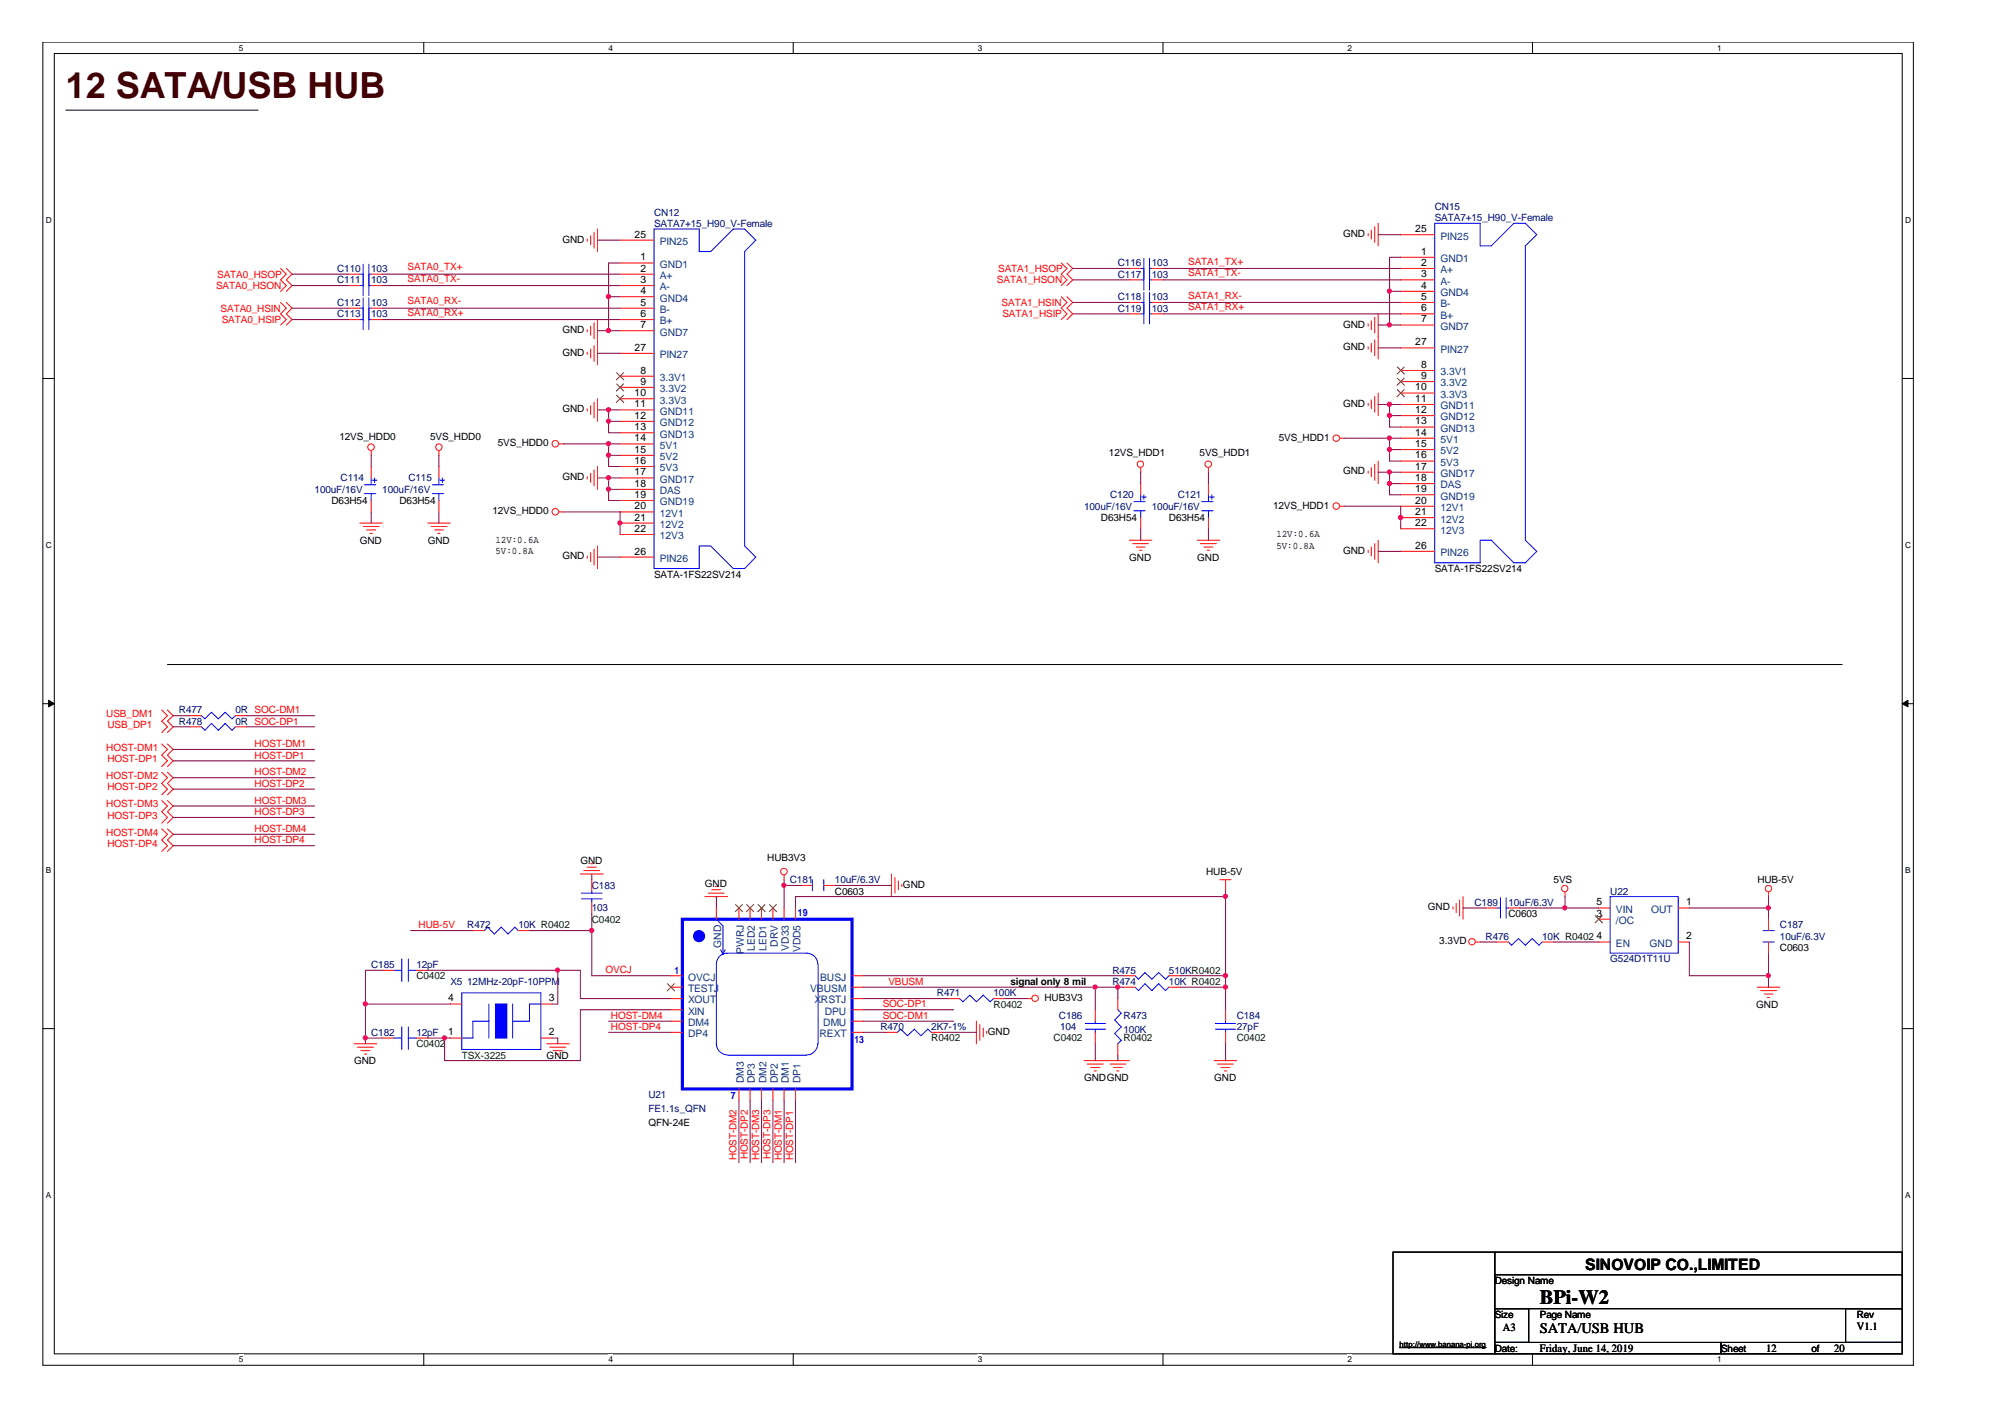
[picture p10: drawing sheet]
<svg xmlns="http://www.w3.org/2000/svg" width="297mm" height="210mm" viewBox="0 0 297 210" stroke-linecap="round" stroke-linejoin="round" font-family="sans-serif">
<path d="M6.3 6.2h277.2v196h-277.2zM8 7.9h273.8v192.6h-273.8z" fill="none" stroke="#000" stroke-width=".15"/>
<g fill="#fff">
<path d="M35.4 6.4h.6v1.4h-.6z"/>
<path d="M35.4 200.7h.6v1.4h-.6z"/>
</g>
<path d="M62.8 6.2v1.7M62.8 200.5v1.7" fill="none" stroke="#000" stroke-width=".15"/>
<g fill="#fff">
<path d="M90.1 6.4h.7v1.4h-.7z"/>
<path d="M90.1 200.7h.7v1.4h-.7z"/>
</g>
<path d="M117.5 6.2v1.7M117.5 200.5v1.7" fill="none" stroke="#000" stroke-width=".15"/>
<g fill="#fff">
<path d="M144.9 6.4h.6v1.4h-.6z"/>
<path d="M144.9 200.7h.6v1.4h-.6z"/>
</g>
<path d="M172.3 6.2v1.7M172.3 200.5v1.7" fill="none" stroke="#000" stroke-width=".15"/>
<g fill="#fff">
<path d="M199.6 6.4h.7v1.4h-.7z"/>
<path d="M199.6 200.7h.7v1.4h-.7z"/>
</g>
<path d="M227 6.2v1.7M227 200.5v1.7" fill="none" stroke="#000" stroke-width=".15"/>
<g fill="#fff">
<path d="M254.4 6.4h.6v1.4h-.6z"/>
<path d="M254.4 200.7h.6v1.4h-.6z"/>
<path d="M6.8 31.9h.8v1.4h-.8z"/>
<path d="M282.2 31.9h.9v1.4h-.9z"/>
<path d="M6.8 80.1h.8v1.4h-.8z"/>
<path d="M282.2 80.1h.9v1.4h-.9z"/>
</g>
<path d="M6.3 56.1h1.7M281.8 56.1h1.7" fill="none" stroke="#000" stroke-width=".15"/>
<g fill="#fff">
<path d="M6.8 128.2h.7v1.4h-.7z"/>
<path d="M282.2 128.2h.8v1.4h-.8z"/>
</g>
<path d="M6.3 104.2h1.7M281.8 104.2h1.7" fill="none" stroke="#000" stroke-width=".15"/>
<g fill="#000" stroke="#000" stroke-width=".15">
<path d="M7.2 103.7l.8 .5-.8 .5z" fill-rule="evenodd"/>
<path d="M281.8 104.2l.9-.5v1z" fill-rule="evenodd"/>
</g>
<g fill="#fff">
<path d="M6.8 176.4h.7v1.4h-.7z"/>
<path d="M282.2 176.4h.8v1.4h-.8z"/>
</g>
<path d="M9.7 16.3h28.5M24.8 98.4h248.1M6.3 152.4h1.7M281.8 152.4h1.7M206.4 185.5h15v15h-15zM221.4 185.5h60.4v3.3h-60.4zM221.4 188.8h60.4v5.1h-60.4zM221.4 193.9h5.1v5h-5.1zM221.4 198.9h33.6v1.6h-33.6zM255 198.9h26.8v1.6h-26.8zM273.4 193.9h8.4v5h-8.4z" fill="none" stroke="#000" stroke-width=".15"/>
<g fill="none" stroke="#f00" stroke-width=".15">
<path d="M41.6 39.8l.8 .8-.8 .9 .8 .8-.8 .9M42.4 39.8l.9 .8-.9 .9 .9 .8-.9 .9M87 35.4v.3M87.5 34.9v1.4M88 34.4v2.4M88.5 33.9v3.4M91.9 39h5M91.9 35.6h5M157.2 39l.9 .8-.9 .8 .9 .9-.9 .8M158.1 39l.8 .8-.8 .8 .8 .9-.8 .8M167.3 39.8h1.7M170.6 39.8h1.7"/>
<path d="M202.7 34.6v.3M203.2 34.1v1.3M203.7 33.6v2.3M204.2 33.1v3.3M207.5 39.8h5.1M207.5 38.1h5.1M207.5 34.8h5.1M41.6 44.8l.8 .8-.8 .9 .8 .8-.8 .8M42.4 44.8l.9 .8-.9 .9 .9 .8-.9 .8M51.6 47.3h1.7M51.6 45.6h1.7M51.6 40.6h1.7"/>
<path d="M51.6 42.3h1.7M55 47.3h1.6M55 45.6h1.6M55 40.6h1.6M55 42.3h1.6M87 48.8v.4M87 52.2v.3M87.5 48.3v1.4M87.5 51.7v1.3M88 47.8v2.4M88 51.2v2.3M88 59.6v2.3"/>
<path d="M88.5 47.3v6.7M88.5 59.1v3.3M91.9 47.3h5M91.9 45.6h5M91.9 40.6h5M91.9 42.3h5M91.9 44h5M91.9 49h5M91.9 55.7h5M91.9 57.4h5M91.9 59.1h5M91.9 52.3h5"/>
<path d="M157.2 44l.9 .8-.9 .8 .9 .9-.9 .8M158.1 44l.8 .8-.8 .8 .8 .9-.8 .8M167.3 44.8h1.7M167.3 46.5h1.7M167.3 41.5h1.7M170.6 44.8h1.7M170.6 46.5h1.7M170.6 41.5h1.7M202.7 48v.3M202.7 51.4v.3M202.7 59.7v.4M203.2 47.5v1.3"/>
<path d="M203.2 50.9v1.3M203.2 59.2v1.4M203.7 47v2.3M203.7 50.3v2.4M203.7 58.7v2.4M204.2 46.5v6.7M204.2 58.2v3.4M207.5 44.8h5.1M207.5 46.5h5.1M207.5 41.5h5.1M207.5 43.2h5.1M207.5 48.1h5.1"/>
<path d="M207.5 54.9h5.1M207.5 56.5h5.1M207.5 58.2h5.1M207.5 59.9h5.1M207.5 51.5h5.1M53.3 77.5h3.3M53.8 78h2.4M54.3 78.5h1.4M54.8 79h.4M55 66.8v.7M55 69.1v1.7M55 74.1v1.7"/>
<path d="M63.4 77.5h3.3M63.9 78h2.3M64.4 78.5h1.3M64.9 79h.3M65 66.8v.7M65 69.1v1.7M65 74.1v1.7M82.8 65.8h.7M82.8 75.8h.7M87 60.6v.3M87 70.6v.4M87.5 60.1v1.3"/>
<path d="M87.5 70.1v1.4M88 69.6v2.4M88.5 69.1v3.4M91.9 65.8h5M91.9 75.8h5M91.9 77.5h5M91.9 60.7h5M91.9 62.4h5M91.9 64.1h5M91.9 67.5h5M91.9 69.1h5M91.9 70.8h5"/>
<path d="M91.9 72.5h5M91.9 74.1h5M91.9 79.2h5M169 69.3v.6M169 71.6v1.7M169 76.7v1.6M179 69.3v.6M179 71.6v1.7M179 76.7v1.6M198.5 64.9h.6M198.5 75h.6M202.7 69.8v.3"/>
<path d="M203.2 69.3v1.3M203.7 68.8v2.3M204.2 68.3v3.3M207.5 64.9h5.1M207.5 75h5.1M207.5 61.6h5.1M207.5 63.3h5.1M207.5 66.6h5.1M207.5 68.3h5.1M207.5 69.9h5.1M207.5 71.6h5.1M207.5 73.3h5.1"/>
<path d="M207.5 76.7h5.1M207.5 78.3h5.1M87 82.4v.3M87.5 81.8v1.4M88 81.3v2.4M88.5 80.9v3.3M91.9 82.5h5M167.3 80h3.3M167.8 80.5h2.3M168.3 81h1.3M168.8 81.5h.4M177.4 80h3.3"/>
<path d="M177.8 80.5h2.4M178.4 81h1.3M178.9 81.5h.3M202.7 81.5v.3M203.2 81v1.4M203.7 80.5v2.4M204.2 80v3.4M207.5 81.7h5.1M24 105.2l.8 .8-.8 .8 .8 .9-.8 .8M24 110.2l.8 .8-.8 .9 .8 .8-.8 .9M24 114.4l.8 .8-.8 .8 .8 .9-.8 .8M24 118.6l.8 .8-.8 .8 .8 .9-.8 .8"/>
<path d="M24.8 105.2l.9 .8-.9 .8 .9 .9-.9 .8M24.8 110.2l.9 .8-.9 .9 .9 .8-.9 .9M24.8 114.4l.9 .8-.9 .8 .9 .9-.9 .8M24.8 118.6l.9 .8-.9 .8 .9 .9-.9 .8M28.2 106h1.6M28.2 107.7h1.6M34.9 106h1.6M34.9 107.7h1.6M24 122.8l.8 .8-.8 .8 .8 .9-.8 .8M24.8 122.8l.9 .8-.9 .8 .9 .9-.9 .8M70.1 137.9h1.7M76.8 137.9h1.6"/>
<path d="M86 129.5h3.4M86.5 129h2.4M87 128.5h1.3M87.5 127.9h.3M87.7 130.3v1.7M87.7 133.7v1.7M104.4 132.8h3.4M104.9 132.3h2.4M105.5 131.8h1.3M106 131.3h.3M106.1 134.5v1.7M109.5 134.5v1.7"/>
<path d="M111.1 134.5v1.7M112.8 134.5v1.7M114.5 134.5v1.7M116.2 129.6v.7M116.2 134.5v1.7M117.9 134.5v1.7M118.7 131.2h1.7M122 131.2h1.7M132.1 129.5v3.3M132.6 130v2.3M133.1 130.5v1.3M133.6 131v.3"/>
<path d="M180.7 130.3h1.7M181.6 130.3v1.7M215.3 134.3v.4M215.7 133.8v1.4M216.2 133.3v2.4M216.7 132.8v3.4M218.6 139.5h.7M220.1 134.5h1.7M221.8 139.5h1.7M223.5 134.5h1.6M228.5 139.5h1.7M231.9 132.1v.7"/>
<path d="M236.9 139.5h1.6M236.9 134.5h1.6M236.9 136.2h1.6M248.6 139.5h1.7M248.6 134.5h1.7M262 132.1v.7M262 136.2v1.7M262 139.5v1.7M52.5 154.6h3.3M53 155.1h2.3M53.5 155.6h1.3M54 156.1h.3"/>
<path d="M56.6 153.8h1.7M56.6 143.7h1.7M61.7 153.8h1.7M61.7 143.7h1.7M66.7 153.8h1.7M66.7 148.7h1.7M80.1 153.8h1.7M80.1 148.7h1.7M81 154.6h3.3M81.4 155.1h2.4M82 155.6h1.3M82.5 156.1h.3"/>
<path d="M99.4 147.9h1.7M99.4 146.2h1.7M99.4 149.6h1.7M99.4 151.3h1.7M99.4 152.9h1.7M99.4 144.5h1.7M126.2 147.9h1.7M126.2 146.2h1.7M126.2 149.6h1.7M126.2 151.3h1.7M126.2 152.9h1.7M126.2 144.5h1.7"/>
<path d="M131.3 152.9h1.6M138 152.9h1.7M140.5 147.9h1.7M144.7 151.3v3.3M145.2 151.8v2.3M145.7 152.3v1.3M146.2 152.8v.3M147.2 147.9h1.6M152.2 147.9h.7M160.6 157.1h6.7M161.1 157.6h2.3M161.6 158.1h1.3"/>
<path d="M162.1 158.6h.3M162.3 149.6v1.7M162.3 152.9v1.7M164.5 157.6h2.3M165 158.1h1.3M165.4 158.6h.4M165.6 147.9v1.7M165.6 154.6v1.7M166.5 146.2h1.6M166.5 144.5h1.6M173.2 146.2h1.6M173.2 144.5h1.6"/>
<path d="M179.9 157.1h3.3M180.4 157.6h2.3M180.9 158.1h1.3M181.4 158.6h.3M181.6 149.6v1.7M181.6 152.9v1.7M260.3 146.2h3.4M260.9 146.7h2.3M261.4 147.2h1.3M261.8 147.8h.4M109.5 161.3v1.7M111.1 161.3v1.7"/>
<path d="M112.8 161.3v1.7M114.5 161.3v1.7M116.2 161.3v1.7M117.9 161.3v1.7"/>
<circle cx="55" cy="66.2" r=".49"/>
<circle cx="65" cy="66.2" r=".48"/>
<circle cx="82.3" cy="75.8" r=".49"/>
<circle cx="82.3" cy="65.7" r=".49"/>
<circle cx="168.9" cy="68.8" r=".47"/>
<circle cx="179" cy="68.8" r=".48"/>
<circle cx="198" cy="75" r=".49"/>
<circle cx="198" cy="64.9" r=".48"/>
<circle cx="116.1" cy="129.1" r=".49"/>
<circle cx="218.1" cy="139.5" r=".48"/>
<circle cx="231.8" cy="131.6" r=".47"/>
<circle cx="262" cy="131.6" r=".47"/>
<circle cx="153.4" cy="147.9" r=".48"/>
</g>
<path d="M207.3 199.6h12.8" fill="none" stroke="#000" stroke-width=".18"/>
<g fill="none" stroke="#00f" stroke-width=".15">
<path d="M53.8 39.1v4.7M54.7 39.1v4.7M96.9 33.9h6.7v3.4h1.7l3.3-3.4h1.7l1.7 1.7-1.7 1.7v43.6l1.7 1.6-1.7 1.7h-1.7l-3.3-3.3h-1.7v3.3h-6.7zM169 39.8h.5M169.5 38.3v4.7M170.3 39.8h.3M170.3 38.3v4.7M212.6 33.1h6.7v3.3h1.6l3.4-3.3h1.7l1.7 1.7-1.7 1.6v43.6l1.7 1.7-1.7 1.7h-1.7l-3.4-3.4h-1.6v3.4h-6.7zM53.3 47.3h.5M53.3 45.6h.5M53.3 40.6h.5M53.3 42.3h.5"/>
<path d="M53.8 44.1v4.7M54.7 47.3h.3M54.7 44.1v4.7M54.7 45.6h.3M54.7 40.6h.3M54.7 42.3h.3M169 44.8h.5M169 46.5h.5M169 41.5h.5M169.5 43.3v4.7M170.3 43.3v4.7M170.3 44.8h.3"/>
<path d="M170.3 46.5h.3M170.3 41.5h.3M54 73.1h1.7M54 71.8h1.7M55 70.8v1M55 73.1v1M55.2 71.1h.6M55.5 70.8v.7M64.1 73.1h1.6M64.1 71.8h1.6M65 70.8v1M65 73.1v1"/>
<path d="M65.2 71.1h.7M65.5 70.8v.7M168 75.7h1.6M168 74.3h1.6M169 73.3v1M169 75.7v1M169.2 73.6h.6M169.5 73.3v.7M178 75.7h1.7M178 74.3h1.7M179 73.3v1M179 75.7v1"/>
<path d="M179.2 73.6h.7M179.5 73.3v.7M29.8 106l.6 .5 .9-1 1 1 1.1-1 1 1 .5-.5M29.8 107.7l.6 .5 .9-1 1 1 1.1-1 1 1 .5-.5M71.8 137.9l.5-.6 .9 1.1 1.1-1.1 1 1.1 1-1.1 .5 .6M86.1 133.2h3.1M86.1 132.3h3.1M87.7 132v.3M87.7 133.2v.5M106.1 136.2l1 1v4.2M120.4 130.3v1.7M122 130.3v1.7"/>
<path d="M221.8 134.5h.5M222.3 133v3M223.1 134.5h.4M223.1 133v3M223.5 139.5l.4 .5 1.1-1 1 1 1-1 1 1 .5-.5M238.5 132.8h10.1v8.4h-10.1zM261.2 139.5h1.6M261.2 137.9h1.6M58.3 153.8h1.2M58.3 143.7h1.2M59.5 142v3.4M59.5 152.1v3.4"/>
<path d="M60.5 153.8h1.2M60.5 142v3.4M60.5 152.1v3.4M60.5 143.7h1.2M68.4 147.1h11.7v8.4h-11.7zM72.4 148.7v5.1M72.4 151.3h-2.3v2.5h-1.7M75.9 148.7v5.1M80.1 148.7h-1.7v2.6h-2.5M106.1 154.6a1.68 1.68 0 0 0 1.6 1.7M106.1 142.9v11.7M106.8 140.7l.3 .7"/>
<path d="M107.4 140.7l-.3 .7M107.7 141.2a1.62 1.62 0 0 0-1.6 1.6M107.8 141.2h11.7M107.8 156.3h11.7M119.5 141.2a1.65 1.65 0 0 1 1.7 1.6M121.2 154.6a1.68 1.68 0 0 1-1.7 1.7M121.2 142.9v11.7M132.9 152.9l.5-.4 1.1 .9 1-.9 .9 .9 1.1-.9 .5 .4M142.2 147.9l.5 .5 1-1 1 1 1-1 1 1 .5-.5M160.8 152.5h3M160.8 151.6h3M162.3 151.3v.3"/>
<path d="M162.3 152.5v.4M165.6 149.6l.5 .5-1 1 1 1-1 1 1 1-.5 .5M168.1 146.2l.6 .5 .9-1 1 1 1.1-1 1 1 .5-.5M168.1 144.5l.6 .5 .9-.9 1 .9 1.1-.9 1 .9 .5-.5M180 152.5h3M180 151.6h3M181.6 151.3v.3M181.6 152.5v.4"/>
</g>
<path d="M101.1 136.2h25.1v25.1h-25.1z" fill="none" stroke="#00f" stroke-width=".47"/>
<g fill="#00f" stroke="#00f" stroke-width=".15">
<path d="M73.4 148.7h1.7v5.1h-1.7z" fill-rule="evenodd"/>
<circle cx="103.6" cy="138.7" r=".83"/>
</g>
<g fill="none" stroke="#804000" stroke-width=".15">
<path d="M91.4 55.2l1 1.1M91.4 56.9l1 1M91.4 58.6l1 1M92.4 55.2l-1.1 1.1M92.4 56.9l-1.1 1M92.4 58.6l-1.1 1M207 54.4l1.1 1M207 56l1.1 1.1M207 57.7l1.1 1.1M208 54.4l-1 1M208 56l-1 1.1M208 57.7l-1 1.1"/>
<path d="M109 134l1 1.1M110 134l-1.1 1.1M110.6 134l1.1 1.1M111.6 134l-1 1.1M112.3 134l1.1 1.1M113.3 134l-1 1.1M114 134l1.1 1.1M115 134l-1 1.1M236.3 135.7l1.1 1M237.4 135.7l-1.1 1M98.9 145.7l1 1.1M99.9 145.7l-1.1 1.1"/>
</g>
<g fill="none" stroke="#800040" stroke-width=".15">
<path d="M88.5 35.6h3.4M91.9 39h-1.7v10M158.9 39.8h8.4M172.3 39.8h35.2M204.2 34.8h3.3M207.5 38.1h-1.6v10M43.3 45.6h8.3M43.3 47.3h8.3M43.3 40.6h8.3M43.3 42.3h8.3M56.6 45.6h35.3M56.6 47.3h35.3"/>
<path d="M56.6 40.6h35.3M56.6 42.3h35.3M88.5 49h3.4M88.5 52.3h3.4M90.2 44h1.7M158.9 44.8h8.4M158.9 46.5h8.4M158.9 41.5h8.4M172.3 44.8h35.2M172.3 46.5h35.2M172.3 41.5h35.2M204.2 59.9h3.3"/>
<path d="M204.2 48.1h3.3M204.2 51.5h3.3M205.9 59.9v3.4h1.6M205.9 43.2h1.6M55 67.5v1.6M55 75.8v1.7M65 67.5v1.6M65 75.8v1.7M83.5 75.8h8.4v3.4M83.5 65.8h8.4M88.5 60.7h3.4M88.5 70.8h3.4"/>
<path d="M90.2 60.7v3.4h1.7M90.2 65.8v3.3h1.7M90.2 70.8v3.3h1.7M90.2 62.4h1.7M90.2 72.5h1.7M90.2 67.5h1.7M169 69.9v1.7M169 78.3v1.7M179 69.9v1.7M179 78.3v1.7M199.1 75h8.4v3.3M199.1 64.9h8.4"/>
<path d="M204.2 69.9h3.3M205.9 64.9v3.4h1.6M205.9 69.9v3.4h1.6M205.9 61.6h1.6M205.9 71.6h1.6M205.9 66.6h1.6M88.5 82.5h3.4M204.2 81.7h3.3M25.7 106h2.5M25.7 107.7h2.5M25.7 112.7h20.9M25.7 111h20.9"/>
<path d="M25.7 115.2h20.9M25.7 116.9h20.9M25.7 119.4h20.9M36.5 106h10.1M36.5 107.7h10.1M25.7 121.1h20.9M25.7 123.6h20.9M25.7 125.3h20.9M60.8 137.9h9.3M78.4 137.9h9.3M87.7 135.4v9.1h11.7M87.7 129.5v.8"/>
<path d="M106.1 132.8v1.7M116.2 130.3v4.2M116.2 131.2h2.5M123.7 131.2h8.4M181.6 132.8h-63.7v1.7M181.6 132v17.6M216.7 134.5h3.4M219.3 139.5h2.5M225.1 134.5h11.8M230.2 139.5h6.7M231.9 132.8v1.7M250.3 139.5v5h11.7"/>
<path d="M250.3 134.5h11.7M262 132.8v3.4M54.1 148.7h12.6M54.1 153.8h2.5M56.6 143.7h-2.5v10.9M63.4 143.7h22.6v4.2h13.4M63.4 153.8h3.3M81.8 153.8h.8v.8M82.6 143.7v5h-.8M90.2 152.9h9.2M90.2 151.3h9.2M99.4 149.6h-13.4v7.5h-20.1v-3.3"/>
<path d="M127.9 144.5h38.6M127.9 152.9h3.4M127.9 147.9h12.6M127.9 149.6h13.4M127.9 151.3h13.4M127.9 146.2h38.6M139.7 152.9h5M148.8 147.9h3.4M162.3 146.2v3.4M162.3 154.6v2.5M165.6 146.2v1.7M165.6 156.3v.8"/>
<path d="M174.8 144.5h6.8M174.8 146.2h6.8M181.6 154.6v2.5M262 141.2v5M109.5 163v9.2M111.1 163v9.2M112.8 163v9.2M114.5 163v9.2M116.2 163v9.2M117.9 163v9.2"/>
</g>
<g fill="#f0f" stroke="#f0f" stroke-width=".15">
<circle cx="90.1" cy="67.4" r=".32"/>
<circle cx="90.1" cy="60.7" r=".32"/>
<circle cx="90.1" cy="62.4" r=".32"/>
<circle cx="91.8" cy="77.5" r=".32"/>
<circle cx="90.1" cy="72.5" r=".32"/>
<circle cx="90.1" cy="49" r=".32"/>
<circle cx="90.1" cy="43.9" r=".32"/>
<circle cx="90.1" cy="65.7" r=".32"/>
<circle cx="90.1" cy="70.8" r=".32"/>
<circle cx="205.8" cy="66.6" r=".32"/>
<circle cx="205.8" cy="64.9" r=".32"/>
<circle cx="205.8" cy="61.5" r=".32"/>
<circle cx="207.5" cy="76.7" r=".32"/>
<circle cx="205.8" cy="71.6" r=".32"/>
<circle cx="205.8" cy="69.9" r=".32"/>
<circle cx="205.8" cy="48.1" r=".32"/>
<circle cx="205.8" cy="43.1" r=".32"/>
<circle cx="205.8" cy="59.9" r=".32"/>
<circle cx="116.1" cy="131.1" r=".32"/>
<circle cx="181.5" cy="144.5" r=".32"/>
<circle cx="181.5" cy="132.8" r=".32"/>
<circle cx="54.1" cy="148.7" r=".32"/>
<circle cx="87.6" cy="137.8" r=".32"/>
<circle cx="54.1" cy="153.7" r=".32"/>
<circle cx="65.8" cy="153.7" r=".32"/>
<circle cx="82.6" cy="143.7" r=".32"/>
<circle cx="162.2" cy="146.2" r=".32"/>
<circle cx="165.6" cy="146.2" r=".32"/>
<circle cx="181.5" cy="146.2" r=".32"/>
<circle cx="231.8" cy="134.5" r=".32"/>
<circle cx="262" cy="134.5" r=".32"/>
<circle cx="262" cy="144.5" r=".32"/>
</g>
<text font-size="5.3" fill="#400000" x="9.7" y="14.5">12 SATA/USB HUB</text>
<text font-size="3" x="228.1" y="193.2">BPi-W2</text>
<text font-size="2.3" x="234.9" y="188.1">SINOVOIP CO.,LIMITED</text>
<text font-size="2.2" x="228.1" y="197.4">SATA/USB HUB</text>
<g font-size="1.7">
<text x="222.6" y="197.1">A3</text>
<text x="275.1" y="196.9">V1.1</text>
<text x="228.1" y="200.3">Friday, June 14, 2019</text>
<text x="261.7" y="200.3">12</text>
<text x="271.7" y="200.3">20</text>
</g>
<g font-size="1.5">
<text x="83.3" y="36">GND</text>
<text x="94" y="35.2">25</text>
<text x="199" y="35.1">GND</text>
<text x="209.7" y="34.4">25</text>
<text x="94.9" y="38.6">1</text>
<text x="94.9" y="40.2">2</text>
<text x="94.9" y="41.9">3</text>
<text x="210.5" y="37.7">1</text>
<text x="210.5" y="39.4">2</text>
<text x="210.5" y="41.1">3</text>
<text x="94.9" y="43.6">4</text>
<text x="94.9" y="45.3">5</text>
<text x="94.9" y="47">6</text>
<text x="210.5" y="42.8">4</text>
<text x="210.5" y="44.4">5</text>
<text x="210.5" y="46.1">6</text>
<text x="210.5" y="47.8">7</text>
<text x="83.3" y="49.3">GND</text>
<text x="83.3" y="52.7">GND</text>
<text x="94" y="52">27</text>
<text x="94.9" y="48.6">7</text>
<text x="199" y="48.5">GND</text>
<text x="199" y="51.9">GND</text>
<text x="209.7" y="51.2">27</text>
<text x="94" y="58.7">10</text>
<text x="94.9" y="55.3">8</text>
<text x="94.9" y="57">9</text>
<text x="209.7" y="57.8">10</text>
<text x="209.7" y="59.5">11</text>
<text x="210.5" y="54.5">8</text>
<text x="210.5" y="56.1">9</text>
<text x="50.3" y="65.1">12VS_HDD0</text>
<text x="63.7" y="65.1">5VS_HDD0</text>
<text x="83.3" y="61.1">GND</text>
<text x="94" y="60.3">11</text>
<text x="94" y="62">12</text>
<text x="94" y="63.7">13</text>
<text x="94" y="65.4">14</text>
<text x="189.4" y="65.3">5VS_HDD1</text>
<text x="199" y="60.3">GND</text>
<text x="209.7" y="61.2">12</text>
<text x="209.7" y="62.9">13</text>
<text x="209.7" y="64.5">14</text>
<text x="73.7" y="66.1">5VS_HDD0</text>
<text x="83.3" y="71.1">GND</text>
<text x="94" y="67.1">15</text>
<text x="94" y="68.7">16</text>
<text x="94" y="70.4">17</text>
<text x="164.3" y="67.6">12VS_HDD1</text>
<text x="177.7" y="67.6">5VS_HDD1</text>
<text x="199" y="70.3">GND</text>
<text x="209.7" y="66.2">15</text>
<text x="209.7" y="67.9">16</text>
<text x="209.7" y="69.6">17</text>
<text x="209.7" y="71.3">18</text>
<text x="49.1" y="74.6">D63H54</text>
<text x="59.2" y="74.6">D63H54</text>
<text x="72.9" y="76.2">12VS_HDD0</text>
<text x="94" y="72.1">18</text>
<text x="94" y="73.8">19</text>
<text x="94" y="75.5">20</text>
<text x="94" y="77.1">21</text>
<text x="163.1" y="77.2">D63H54</text>
<text x="173.2" y="77.2">D63H54</text>
<text x="188.6" y="75.3">12VS_HDD1</text>
<text x="209.7" y="72.9">19</text>
<text x="209.7" y="74.6">20</text>
<text x="209.7" y="76.3">21</text>
<text x="209.7" y="77.9">22</text>
<text x="53.3" y="80.5">GND</text>
<text x="63.4" y="80.5">GND</text>
<text x="73.4" y="80.4">12V:0.6A</text>
<text x="73.4" y="82.1">5V:0.8A</text>
<text x="83.3" y="82.9">GND</text>
<text x="94" y="78.8">22</text>
<text x="94" y="82.1">26</text>
<text x="167.3" y="83">GND</text>
<text x="177.4" y="83">GND</text>
<text x="189.1" y="81.3">5V:0.8A</text>
<text x="189.1" y="79.6">12V:0.6A</text>
<text x="199" y="82.1">GND</text>
<text x="209.7" y="81.3">26</text>
<text x="96.9" y="85.6">SATA-1FS22SV214</text>
<text x="212.6" y="84.7">SATA-1FS22SV214</text>
<text x="86" y="128">GND</text>
<text x="104.4" y="131.3">GND</text>
<text x="113.7" y="127.5">HUB3V3</text>
<text x="133.8" y="131.5">GND</text>
<text x="178.7" y="129.6">HUB-5V</text>
<text x="230.2" y="130.8">5VS</text>
<text x="260.3" y="130.8">HUB-5V</text>
<text x="123.7" y="132.5">C0603</text>
<text x="211.5" y="134.8">GND</text>
<text x="223.5" y="135.9">C0603</text>
<text x="236.5" y="135.8">3</text>
<text x="236.5" y="134.1">5</text>
<text x="249.8" y="134.1">1</text>
<text x="213.2" y="139.9">3.3VD</text>
<text x="236.5" y="139.2">4</text>
<text x="249.8" y="139.2">2</text>
<text x="263.7" y="140.9">C0603</text>
<text x="66.4" y="148.4">4</text>
<text x="81.3" y="148.4">3</text>
<text x="149.7" y="145.9">signal only 8 mil</text>
<text x="154.7" y="148.3">HUB3V3</text>
<text x="260.2" y="149.3">GND</text>
<text x="66.4" y="153.4">1</text>
<text x="81.3" y="153.4">2</text>
<text x="146.3" y="153.3">GND</text>
<text x="52.5" y="157.7">GND</text>
<text x="81" y="156.8">GND</text>
<text x="160.6" y="160.2">GNDGND</text>
<text x="179.9" y="160.2">GND</text>
<text x="96.1" y="166.8">QFN-24E</text>
<text x="221.4" y="190.2">Design Name</text>
<text x="221.4" y="195.2">Size</text>
<text x="228.1" y="195.2">Page Name</text>
<text x="275.1" y="195.2">Rev</text>
<text x="221.4" y="200.2">Date:</text>
<text x="255" y="200.2">Sheet</text>
<text x="268.4" y="200.2">of</text>
</g>
<g font-size="1.5" fill="#000080">
<text x="96.9" y="31.9">CN12</text>
<text x="96.9" y="33.6">SATA7+15_H90_V-Female</text>
<text x="212.6" y="31.1">CN15</text>
<text x="212.6" y="32.7">SATA7+15_H90_V-Female</text>
<text x="50" y="40.3">C110</text>
<text x="50" y="42">C111</text>
<text x="55" y="40.3">103</text>
<text x="55" y="42">103</text>
<text x="165.6" y="39.5">C116</text>
<text x="165.6" y="41.1">C117</text>
<text x="170.6" y="39.5">103</text>
<text x="170.6" y="41.1">103</text>
<text x="50" y="47">C113</text>
<text x="50" y="45.3">C112</text>
<text x="55" y="47">103</text>
<text x="55" y="45.3">103</text>
<text x="165.6" y="44.5">C118</text>
<text x="165.6" y="46.2">C119</text>
<text x="170.6" y="44.5">103</text>
<text x="170.6" y="46.2">103</text>
<text x="50.5" y="71.3">C114</text>
<text x="60.5" y="71.3">C115</text>
<text x="46.6" y="73">100uF/16V</text>
<text x="56.6" y="73">100uF/16V</text>
<text x="160.6" y="75.5">100uF/16V</text>
<text x="164.5" y="73.8">C120</text>
<text x="170.6" y="75.5">100uF/16V</text>
<text x="174.5" y="73.8">C121</text>
<text x="26.5" y="105.7">R477</text>
<text x="26.5" y="107.4">R478</text>
<text x="34.9" y="105.7">0R SOC-DM1</text>
<text x="34.9" y="107.4">0R SOC-DP1</text>
<text x="87.7" y="131.7">C183</text>
<text x="117" y="130.8">C181</text>
<text x="123.7" y="130.8">10uF/6.3V</text>
<text x="69.2" y="137.5">R472</text>
<text x="76.8" y="137.5">10K R0402</text>
<text x="87.7" y="135">103</text>
<text x="218.4" y="134.2">C189</text>
<text x="223.5" y="134.2">10uF/6.3V</text>
<text x="238.5" y="132.5">U22</text>
<text x="263.7" y="137.5">C187</text>
<text x="55" y="143.4">C185</text>
<text x="61.7" y="143.4">12pF</text>
<text x="220.1" y="139.2">R476</text>
<text x="228.5" y="139.2">10K R0402</text>
<text x="238.5" y="142.6">G524D1T11U</text>
<text x="263.7" y="139.2">10uF/6.3V</text>
<text x="66.7" y="145.9">X5</text>
<text x="69.2" y="145.9">12MHz-20pF-10PPM</text>
<text x="138.8" y="147.6">R471</text>
<text x="147.2" y="147.6">100K</text>
<text x="164.8" y="145.9">R474</text>
<text x="164.8" y="144.2">R475</text>
<text x="173.2" y="145.9">10K R0402</text>
<text x="173.2" y="144.2">510KR0402</text>
<text x="55" y="153.5">C182</text>
<text x="61.7" y="153.5">12pF</text>
<text x="130.4" y="152.6">R470</text>
<text x="138" y="152.6">2K7-1%</text>
<text x="156.9" y="150.9">C186</text>
<text x="157.1" y="152.6">104</text>
<text x="166.5" y="150.9">R473</text>
<text x="166.5" y="153">100K</text>
<text x="183.2" y="150.9">C184</text>
<text x="183.2" y="152.6">27pF</text>
<text x="96.1" y="162.7">U21</text>
<text x="96.1" y="164.7">FE1.1s_QFN</text>
</g>
<g font-size="1.5" fill="#004080">
<text x="213.4" y="35.5">PIN25</text>
<text x="97.7" y="39.7">GND1</text>
<text x="97.7" y="41.3">A+</text>
<text x="97.7" y="36.3">PIN25</text>
<text x="213.4" y="38.8">GND1</text>
<text x="213.4" y="40.5">A+</text>
<text x="97.7" y="43">A-</text>
<text x="97.7" y="44.7">GND4</text>
<text x="97.7" y="46.4">B-</text>
<text x="213.4" y="42.2">A-</text>
<text x="213.4" y="43.9">GND4</text>
<text x="213.4" y="45.5">B-</text>
<text x="213.4" y="47.2">B+</text>
<text x="97.7" y="48.1">B+</text>
<text x="97.7" y="49.7">GND7</text>
<text x="97.7" y="53.1">PIN27</text>
<text x="213.4" y="48.9">GND7</text>
<text x="213.4" y="52.3">PIN27</text>
<text x="97.7" y="56.4">3.3V1</text>
<text x="97.7" y="58.1">3.3V2</text>
<text x="97.7" y="59.8">3.3V3</text>
<text x="213.4" y="55.6">3.3V1</text>
<text x="213.4" y="57.2">3.3V2</text>
<text x="213.4" y="58.9">3.3V3</text>
<text x="97.7" y="61.4">GND11</text>
<text x="97.7" y="63.1">GND12</text>
<text x="97.7" y="64.8">GND13</text>
<text x="213.4" y="60.6">GND11</text>
<text x="213.4" y="62.3">GND12</text>
<text x="213.4" y="64">GND13</text>
<text x="213.4" y="65.6">5V1</text>
<text x="97.7" y="66.5">5V1</text>
<text x="97.7" y="68.2">5V2</text>
<text x="97.7" y="69.8">5V3</text>
<text x="97.7" y="71.5">GND17</text>
<text x="213.4" y="67.3">5V2</text>
<text x="213.4" y="69">5V3</text>
<text x="213.4" y="70.7">GND17</text>
<text x="97.7" y="73.2">DAS</text>
<text x="97.7" y="74.9">GND19</text>
<text x="97.7" y="76.6">12V1</text>
<text x="213.4" y="72.4">DAS</text>
<text x="213.4" y="74">GND19</text>
<text x="213.4" y="75.7">12V1</text>
<text x="213.4" y="77.4">12V2</text>
<text x="97.7" y="78.2">12V2</text>
<text x="97.7" y="79.9">12V3</text>
<text x="97.7" y="83.2">PIN26</text>
<text x="213.4" y="79.1">12V3</text>
<text x="213.4" y="82.4">PIN26</text>
<text x="239.4" y="136.9">/OC</text>
<text x="239.4" y="135.2">VIN</text>
<text x="244.6" y="135.2">OUT</text>
<text x="106.8" y="140.4" transform="rotate(-90 106.8 140.4)">GND</text>
<text x="110.2" y="141.3" transform="rotate(-90 110.2 141.3)">PWRJ</text>
<text x="111.8" y="140.8" transform="rotate(-90 111.8 140.8)">LED2</text>
<text x="113.5" y="140.8" transform="rotate(-90 113.5 140.8)">LED1</text>
<text x="115.2" y="140.2" transform="rotate(-90 115.2 140.2)">DRV</text>
<text x="116.9" y="140.8" transform="rotate(-90 116.9 140.8)">VD33</text>
<text x="118.6" y="141.1" transform="rotate(-90 118.6 141.1)">VDD5</text>
<text x="239.4" y="140.3">EN</text>
<text x="244.4" y="140.3">GND</text>
<text x="101.9" y="147">TESTJ</text>
<text x="101.9" y="148.6">XOUT</text>
<text x="101.9" y="145.3">OVCJ</text>
<text x="120" y="147">VBUSM</text>
<text x="120.6" y="148.6">XRSTJ</text>
<text x="121.5" y="145.3">BUSJ</text>
<text x="101.9" y="150.3">XIN</text>
<text x="101.9" y="152">DM4</text>
<text x="101.9" y="153.6">DP4</text>
<text x="121.4" y="153.6">REXT</text>
<text x="122" y="152">DMU</text>
<text x="122.2" y="150.3">DPU</text>
<text x="110.2" y="160.5" transform="rotate(-90 110.2 160.5)">DM3</text>
<text x="111.8" y="160.5" transform="rotate(-90 111.8 160.5)">DP3</text>
<text x="113.5" y="160.5" transform="rotate(-90 113.5 160.5)">DM2</text>
<text x="115.2" y="160.5" transform="rotate(-90 115.2 160.5)">DP2</text>
<text x="116.9" y="160.5" transform="rotate(-90 116.9 160.5)">DM1</text>
<text x="118.6" y="160.5" transform="rotate(-90 118.6 160.5)">DP1</text>
</g>
<g font-size="1.5" fill="#f00">
<text x="32.2" y="41.1">SATA0_HSOP</text>
<text x="60.4" y="40.1">SATA0_TX+</text>
<text x="60.4" y="41.8">SATA0_TX-</text>
<text x="147.7" y="42">SATA1_HSON</text>
<text x="147.9" y="40.3">SATA1_HSOP</text>
<text x="176" y="39.2">SATA1_TX+</text>
<text x="176" y="40.9">SATA1_TX-</text>
<text x="32" y="42.8">SATA0_HSON</text>
<text x="32.7" y="46.2">SATA0_HSIN</text>
<text x="32.9" y="47.9">SATA0_HSIP</text>
<text x="60.4" y="45.1">SATA0_RX-</text>
<text x="60.4" y="46.8">SATA0_RX+</text>
<text x="148.4" y="45.3">SATA1_HSIN</text>
<text x="148.5" y="47">SATA1_HSIP</text>
<text x="176" y="44.3">SATA1_RX-</text>
<text x="176" y="45.9">SATA1_RX+</text>
<text x="15.7" y="106.2">USB_DM1</text>
<text x="15.9" y="107.8">USB_DP1</text>
<text x="15.7" y="111.2">HOST-DM1</text>
<text x="15.9" y="112.9">HOST-DP1</text>
<text x="37.7" y="112.4">HOST-DP1</text>
<text x="37.7" y="110.7">HOST-DM1</text>
<text x="15.7" y="115.4">HOST-DM2</text>
<text x="15.7" y="119.6">HOST-DM3</text>
<text x="15.9" y="117.1">HOST-DP2</text>
<text x="37.7" y="114.9">HOST-DM2</text>
<text x="37.7" y="116.6">HOST-DP2</text>
<text x="37.7" y="119.1">HOST-DM3</text>
<text x="15.7" y="123.8">HOST-DM4</text>
<text x="15.9" y="121.3">HOST-DP3</text>
<text x="15.9" y="125.4">HOST-DP4</text>
<text x="37.7" y="120.7">HOST-DP3</text>
<text x="37.7" y="123.2">HOST-DM4</text>
<text x="37.7" y="124.9">HOST-DP4</text>
<text x="62" y="137.5">HUB-5V</text>
<text x="89.7" y="144.2">OVCJ</text>
<text x="130.8" y="149.2">SOC-DP1</text>
<text x="131.6" y="145.9">VBUSM</text>
<text x="90.5" y="150.9">HOST-DM4</text>
<text x="90.5" y="152.6">HOST-DP4</text>
<text x="130.8" y="150.9">SOC-DM1</text>
<text x="109.1" y="171.9" transform="rotate(-90 109.1 171.9)">HOST-DM2</text>
<text x="110.8" y="171.7" transform="rotate(-90 110.8 171.7)">HOST-DP2</text>
<text x="112.5" y="171.9" transform="rotate(-90 112.5 171.9)">HOST-DM3</text>
<text x="114.2" y="171.7" transform="rotate(-90 114.2 171.7)">HOST-DP3</text>
<text x="115.8" y="171.9" transform="rotate(-90 115.8 171.9)">HOST-DM1</text>
<text x="117.5" y="171.9" transform="rotate(-90 117.5 171.9)">HOST-DP1</text>
</g>
<g font-size="1.5" fill="#004000">
<text x="87.7" y="136.7">C0402</text>
<text x="61.7" y="145.1">C0402</text>
<text x="147.2" y="149.3">R0402</text>
<text x="61.7" y="155.1">C0402</text>
<text x="138" y="154.3">R0402</text>
<text x="156.1" y="154.3">C0402</text>
<text x="166.5" y="154.3">R0402</text>
<text x="183.2" y="154.3">C0402</text>
<text x="68.4" y="156.8">TSX-3225</text>
</g>
<g font-size="1.5" fill="#00f">
<text x="118.2" y="135.7">19</text>
<text x="99.9" y="144.2">1</text>
<text x="126.6" y="154.4">13</text>
<text x="108.3" y="162.8">7</text>
</g>
<g font-size="1.2">
<text x="35.4" y="7.5">5</text>
<text x="90.1" y="7.5">4</text>
<text x="144.9" y="7.5">3</text>
<text x="199.6" y="7.5">2</text>
<text x="254.4" y="7.5">1</text>
<text x="6.8" y="33.1">D</text>
<text x="282.2" y="33.1">D</text>
<text x="6.8" y="81.2">C</text>
<text x="282.2" y="81.2">C</text>
<text x="6.8" y="129.4">B</text>
<text x="282.2" y="129.4">B</text>
<text x="6.8" y="177.5">A</text>
<text x="282.2" y="177.5">A</text>
<text x="35.4" y="201.8">5</text>
<text x="90.1" y="201.8">4</text>
<text x="144.9" y="201.8">3</text>
<text x="199.6" y="201.8">2</text>
<text x="254.4" y="201.8">1</text>
</g>
<text font-size="1.1" x="207.3" y="199.5">http://www.banana-pi.org</text>
</svg>
